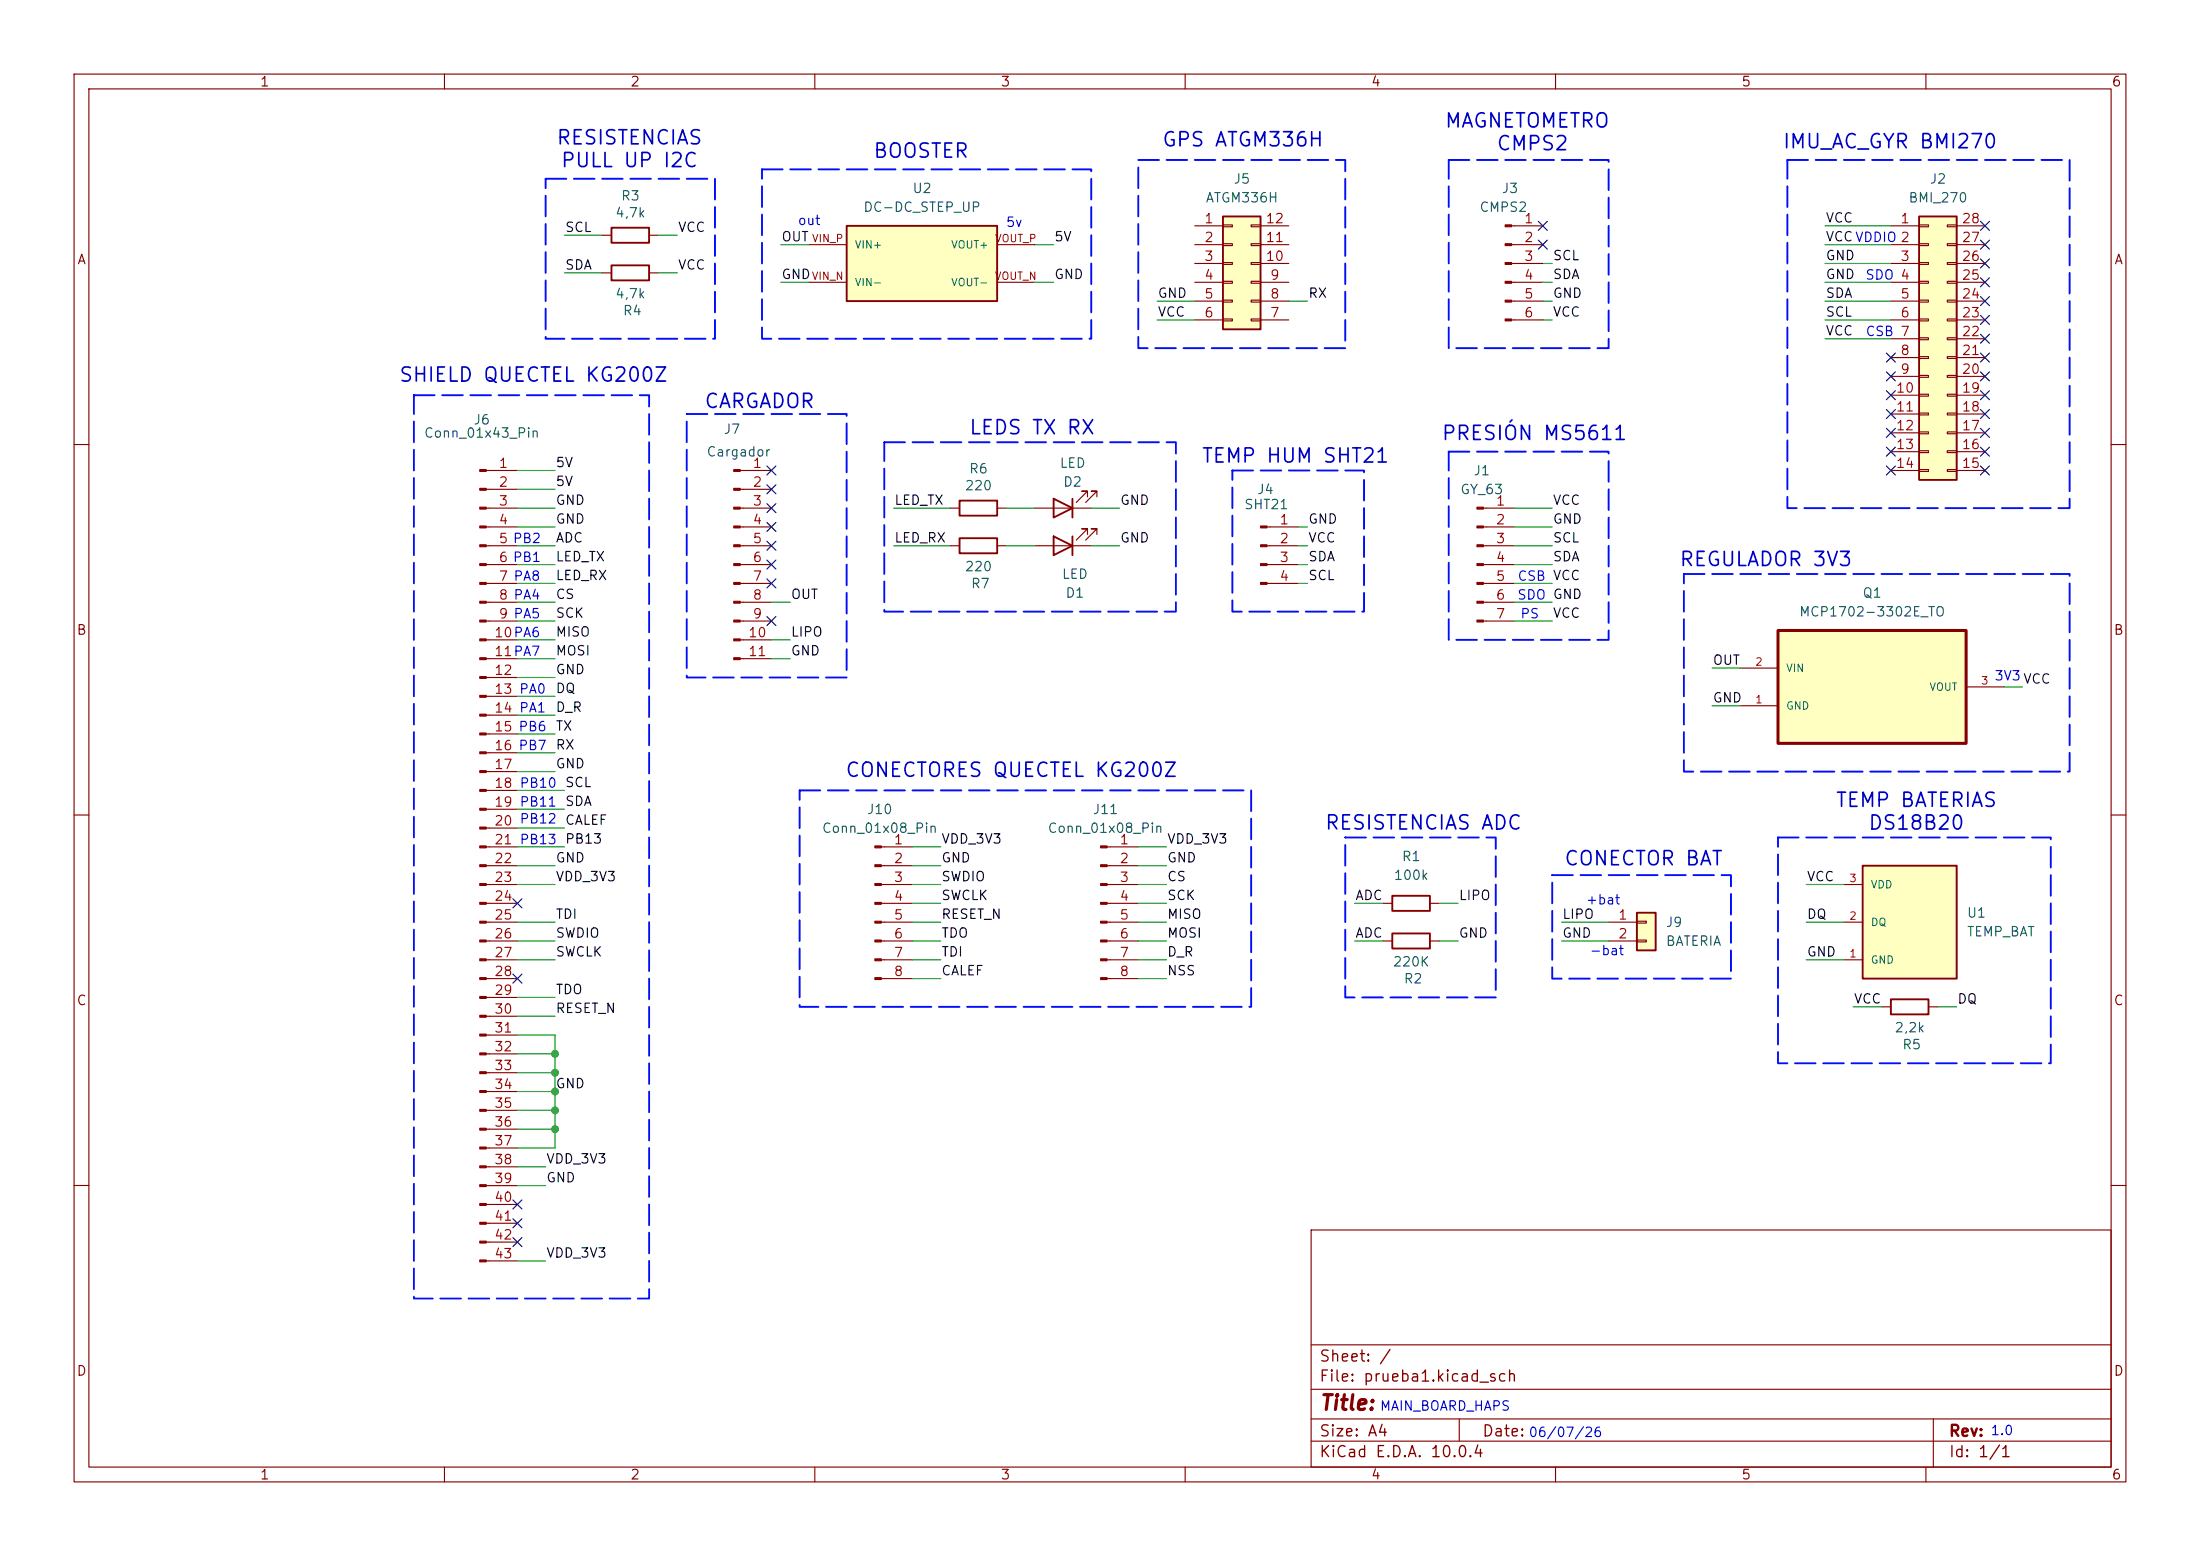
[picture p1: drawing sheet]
<svg xmlns="http://www.w3.org/2000/svg" width="297mm" height="210mm" viewBox="0 0 297 210" stroke-linecap="round" stroke-linejoin="round" font-family="sans-serif">
<g fill="none" stroke="#840000" stroke-width=".15">
<path d="M10 10h277v190h-277zM12 12h273v186h-273zM60 10v2M110 10v2M160 10v2M210 10v2M260 10v2M10 60h2M285 60h2M10 110h2M285 110h2M10 160h2"/>
<path d="M177 166h108v32h-108zM285 160h2M60 198v2M110 198v2M160 198v2M177 194.5h108M177 191.5h108M177 187.5h108M177 181.5h108M197 191.5v3M210 198v2M260 198v2"/>
<path d="M261 191.5v6.5"/>
</g>
<path d="M240 85.1h25.4v15.2h-25.4z" fill="#ffffc2"/>
<path d="M240 85.1h25.4v15.2h-25.4z" fill="none" stroke="#840000" stroke-width=".41"/>
<g fill="none" stroke="#840000" stroke-width=".15">
<path d="M65.6 63.5h4.2M65.6 66h4.2M65.6 68.6h4.2M65.6 71.1h4.2M65.6 73.7h4.2M65.6 76.2h4.2M65.6 78.7h4.2M65.6 81.3h4.2M65.6 83.8h4.2M65.6 86.4h4.2M65.6 88.9h4.2M65.6 91.4h4.2"/>
<path d="M65.6 94h4.2M65.6 96.5h4.2M65.6 99.1h4.2M234.9 95.3h5.1M234.9 90.2h5.1M265.4 92.7h5.1M65.6 101.6h4.2M65.6 104.1h4.2M65.6 106.7h4.2M65.6 109.2h4.2M65.6 111.8h4.2M65.6 114.3h4.2"/>
<path d="M65.6 116.8h4.2M65.6 119.4h4.2M65.6 121.9h4.2M65.6 124.5h4.2M65.6 127h4.2M65.6 129.5h4.2M65.6 132.1h4.2M65.6 134.6h4.2M65.6 137.2h4.2M65.6 139.7h4.2M186.7 121.9h1.3M193 121.9h1.3"/>
<path d="M65.6 142.2h4.2M65.6 144.8h4.2M65.6 147.3h4.2M65.6 149.9h4.2M65.6 152.4h4.2M65.6 154.9h4.2M65.6 157.5h4.2M65.6 160h4.2M65.6 162.6h4.2M65.6 165.1h4.2M65.6 167.6h4.2M65.6 170.2h4.2"/>
</g>
<path d="M188 120.9h5v2h-5z" fill="none" stroke="#840000" stroke-width=".25"/>
<g fill="#840000" stroke="#840000" stroke-width=".15">
<path d="M64.8 63.4h.8v.2h-.8z"/>
<path d="M64.8 65.9h.8v.3h-.8z"/>
<path d="M64.8 68.5h.8v.2h-.8z"/>
<path d="M64.8 71h.8v.2h-.8z"/>
<path d="M64.8 73.5h.8v.3h-.8z"/>
<path d="M64.8 76.1h.8v.2h-.8z"/>
<path d="M64.8 78.6h.8v.3h-.8z"/>
<path d="M64.8 81.2h.8v.2h-.8z"/>
<path d="M64.8 83.7h.8v.2h-.8z"/>
<path d="M64.8 86.2h.8v.3h-.8z"/>
<path d="M64.8 88.8h.8v.2h-.8z"/>
<path d="M64.8 91.3h.8v.3h-.8z"/>
<path d="M64.8 93.9h.8v.2h-.8z"/>
<path d="M64.8 96.4h.8v.2h-.8z"/>
<path d="M64.8 98.9h.8v.3h-.8z"/>
<path d="M64.8 101.5h.8v.2h-.8z"/>
<path d="M64.8 104h.8v.3h-.8z"/>
<path d="M64.8 106.6h.8v.2h-.8z"/>
<path d="M64.8 109.1h.8v.2h-.8z"/>
<path d="M64.8 111.6h.8v.3h-.8z"/>
<path d="M64.8 114.2h.8v.2h-.8z"/>
<path d="M64.8 116.7h.8v.3h-.8z"/>
<path d="M64.8 119.3h.8v.2h-.8z"/>
<path d="M64.8 121.8h.8v.2h-.8z"/>
<path d="M64.8 124.3h.8v.3h-.8z"/>
<path d="M64.8 126.9h.8v.2h-.8z"/>
<path d="M64.8 129.4h.8v.3h-.8z"/>
<path d="M64.8 132h.8v.2h-.8z"/>
<path d="M64.8 134.5h.8v.2h-.8z"/>
<path d="M64.8 137h.8v.3h-.8z"/>
<path d="M64.8 139.6h.8v.2h-.8z"/>
<path d="M64.8 142.1h.8v.3h-.8z"/>
<path d="M64.8 144.7h.8v.2h-.8z"/>
<path d="M64.8 147.2h.8v.2h-.8z"/>
<path d="M64.8 149.7h.8v.3h-.8z"/>
<path d="M64.8 152.3h.8v.2h-.8z"/>
<path d="M64.8 154.8h.8v.3h-.8z"/>
<path d="M64.8 157.4h.8v.2h-.8z"/>
<path d="M64.8 159.9h.8v.2h-.8z"/>
<path d="M64.8 162.4h.8v.3h-.8z"/>
<path d="M64.8 165h.8v.2h-.8z"/>
<path d="M64.8 167.5h.8v.3h-.8z"/>
<path d="M64.8 170.1h.8v.2h-.8z"/>
</g>
<path d="M165.1 29.2h5.1v15.3h-5.1z" fill="#ffffc2"/>
<path d="M165.1 29.2h5.1v15.3h-5.1z" fill="none" stroke="#840000" stroke-width=".25"/>
<g fill="none" stroke="#840000" stroke-width=".15">
<path d="M161.3 30.5h3.8M161.3 33h3.8M161.3 35.6h3.8M161.3 38.1h3.8M165.1 30.4h1.3v.2h-1.3zM165.1 32.9h1.3v.2h-1.3zM165.1 35.4h1.3v.3h-1.3zM165.1 38h1.3v.2h-1.3zM168.9 30.4h1.3v.2h-1.3zM168.9 32.9h1.3v.2h-1.3zM168.9 35.4h1.3v.3h-1.3zM168.9 38h1.3v.2h-1.3z"/>
<path d="M170.2 30.5h3.8M170.2 33h3.8M170.2 35.6h3.8M170.2 38.1h3.8M161.3 40.6h3.8M161.3 43.2h3.8M165.1 40.5h1.3v.3h-1.3zM165.1 43.1h1.3v.2h-1.3zM168.9 40.5h1.3v.3h-1.3zM168.9 43.1h1.3v.2h-1.3zM170.2 40.6h3.8M170.2 43.2h3.8"/>
<path d="M149.5 114.3h4.2M149.5 116.8h4.2M149.5 119.4h4.2M149.5 121.9h4.2M149.5 124.5h4.2M149.5 127h4.2M149.5 129.5h4.2M149.5 132.1h4.2"/>
</g>
<g fill="#840000" stroke="#840000" stroke-width=".15">
<path d="M148.6 114.2h.9v.2h-.9z"/>
<path d="M148.6 116.7h.9v.3h-.9z"/>
<path d="M148.6 119.3h.9v.2h-.9z"/>
<path d="M148.6 121.8h.9v.2h-.9z"/>
<path d="M148.6 124.3h.9v.3h-.9z"/>
<path d="M148.6 126.9h.9v.2h-.9z"/>
<path d="M148.6 129.4h.9v.3h-.9z"/>
<path d="M148.6 132h.9v.2h-.9z"/>
</g>
<path d="M259.1 29.2h5.1v35.6h-5.1z" fill="#ffffc2"/>
<path d="M82.5 35.8h5.1v2h-5.1zM82.5 30.7h5.1v2.1h-5.1zM259.1 29.2h5.1v35.6h-5.1zM129.5 67.6h5.1v2h-5.1zM129.5 72.6h5.1v2.1h-5.1zM142.2 67.3l2.6 1.3-2.6 1.3zM142.2 72.4l2.6 1.3-2.6 1.2zM144.8 67.3v2.6M144.8 72.4v2.5M255.3 134.9h5v2h-5z" fill="none" stroke="#840000" stroke-width=".25"/>
<g fill="none" stroke="#840000" stroke-width=".15">
<path d="M81.3 36.8h1.2M81.3 31.8h1.2M87.6 36.8h1.3M87.6 31.8h1.3M255.3 30.5h3.8M255.3 33h3.8M255.3 35.6h3.8M255.3 38.1h3.8M259.1 30.4h1.2v.2h-1.2zM259.1 32.9h1.2v.2h-1.2zM259.1 35.4h1.2v.3h-1.2zM259.1 38h1.2v.2h-1.2z"/>
<path d="M262.9 30.4h1.3v.2h-1.3zM262.9 32.9h1.3v.2h-1.3zM262.9 35.4h1.3v.3h-1.3zM262.9 38h1.3v.2h-1.3zM264.2 30.5h3.8M264.2 33h3.8M264.2 35.6h3.8M264.2 38.1h3.8M255.3 40.6h3.8M255.3 43.2h3.8M255.3 45.7h3.8M255.3 48.3h3.8"/>
<path d="M255.3 50.8h3.8M255.3 53.3h3.8M255.3 55.9h3.8M255.3 58.4h3.8M259.1 40.5h1.2v.3h-1.2zM259.1 43.1h1.2v.2h-1.2zM259.1 45.6h1.2v.2h-1.2zM259.1 48.1h1.2v.3h-1.2zM259.1 50.7h1.2v.2h-1.2zM259.1 53.2h1.2v.3h-1.2zM259.1 55.8h1.2v.2h-1.2zM259.1 58.3h1.2v.2h-1.2z"/>
<path d="M262.9 40.5h1.3v.3h-1.3zM262.9 43.1h1.3v.2h-1.3zM262.9 45.6h1.3v.2h-1.3zM262.9 48.1h1.3v.3h-1.3zM262.9 50.7h1.3v.2h-1.3zM262.9 53.2h1.3v.3h-1.3zM262.9 55.8h1.3v.2h-1.3zM262.9 58.3h1.3v.2h-1.3zM264.2 40.6h3.8M264.2 43.2h3.8M264.2 45.7h3.8M264.2 48.3h3.8"/>
<path d="M264.2 50.8h3.8M264.2 53.3h3.8M264.2 55.9h3.8M264.2 58.4h3.8M128.3 68.6h1.2M128.3 73.7h1.2M134.6 68.6h1.3M134.6 73.7h1.3M139.7 68.6h7.6M139.7 73.7h7.6M146.8 67.1v-.8h-.8h.8l-1.5 1.5M146.8 72.1v-.7h-.8h.8l-1.5 1.5"/>
<path d="M148.1 67.1v-.8h-.8h.8l-1.5 1.5M148.1 72.1v-.7h-.8h.8l-1.5 1.5M255.3 61h3.8M255.3 63.5h3.8M259.1 60.8h1.2v.3h-1.2zM259.1 63.4h1.2v.2h-1.2zM262.9 60.8h1.3v.3h-1.3zM262.9 63.4h1.3v.2h-1.3zM264.2 61h3.8M264.2 63.5h3.8M119 114.3h4.2M119 116.8h4.2"/>
<path d="M119 119.4h4.2M119 121.9h4.2M119 124.5h4.2M119 127h4.2M119 129.5h4.2M119 132.1h4.2M254 135.9h1.3M260.3 135.9h1.3"/>
</g>
<g fill="#840000" stroke="#840000" stroke-width=".15">
<path d="M118.1 114.2h.9v.2h-.9z"/>
<path d="M118.1 116.7h.9v.3h-.9z"/>
<path d="M118.1 119.3h.9v.2h-.9z"/>
<path d="M118.1 121.8h.9v.2h-.9z"/>
<path d="M118.1 124.3h.9v.3h-.9z"/>
<path d="M118.1 126.9h.9v.2h-.9z"/>
<path d="M118.1 129.4h.9v.3h-.9z"/>
<path d="M118.1 132h.9v.2h-.9z"/>
</g>
<path d="M251.5 116.8h12.7v15.3h-12.7z" fill="#ffffc2"/>
<path d="M251.5 116.8h12.7v15.3h-12.7z" fill="none" stroke="#840000" stroke-width=".25"/>
<path d="M248.9 119.4h2.6M248.9 129.5h2.6M248.9 124.5h2.6" fill="none" stroke="#840000" stroke-width=".15"/>
<path d="M221 123.2h2.5v5.1h-2.5z" fill="#ffffc2"/>
<path d="M188 126h5v2h-5zM221 123.2h2.5v5.1h-2.5z" fill="none" stroke="#840000" stroke-width=".25"/>
<g fill="none" stroke="#840000" stroke-width=".15">
<path d="M99.9 63.5h4.2M99.9 66h4.2M99.9 68.6h4.2M99.9 71.1h4.2M99.9 73.7h4.2M99.9 76.2h4.2M99.9 78.7h4.2M99.9 81.3h4.2M99.9 83.8h4.2M99.9 86.4h4.2M99.9 88.9h4.2M186.7 127h1.3"/>
<path d="M193 127h1.3M217.2 124.5h3.8M217.2 127h3.8M221 124.3h1.2v.3h-1.2zM221 126.9h1.2v.2h-1.2z"/>
</g>
<g fill="#840000" stroke="#840000" stroke-width=".15">
<path d="M99.1 63.4h.8v.2h-.8z"/>
<path d="M99.1 65.9h.8v.3h-.8z"/>
<path d="M99.1 68.5h.8v.2h-.8z"/>
<path d="M99.1 71h.8v.2h-.8z"/>
<path d="M99.1 73.5h.8v.3h-.8z"/>
<path d="M99.1 76.1h.8v.2h-.8z"/>
<path d="M99.1 78.6h.8v.3h-.8z"/>
<path d="M99.1 81.2h.8v.2h-.8z"/>
<path d="M99.1 83.7h.8v.2h-.8z"/>
<path d="M99.1 86.2h.8v.3h-.8z"/>
<path d="M99.1 88.8h.8v.2h-.8z"/>
</g>
<path d="M114.3 30.5h20.3v10.1h-20.3z" fill="#ffffc2"/>
<path d="M114.3 30.5h20.3v10.1h-20.3z" fill="none" stroke="#840000" stroke-width=".25"/>
<g fill="none" stroke="#840000" stroke-width=".15">
<path d="M109.2 38.1h5.1M109.2 33h5.1M134.6 38.1h5.1M134.6 33h5.1M204.1 38.1h4.2M204.1 33h4.2M204.1 30.5h4.2M204.1 35.6h4.2M204.1 40.6h4.2M204.1 43.2h4.2M171 71.1h4.3M171 73.7h4.3"/>
<path d="M171 76.2h4.3M171 78.7h4.3M200.3 68.6h4.2M200.3 71.1h4.2M200.3 73.7h4.2M200.3 76.2h4.2M200.3 78.7h4.2M200.3 81.3h4.2M200.3 83.8h4.2"/>
</g>
<g fill="#840000" stroke="#840000" stroke-width=".15">
<path d="M203.2 30.4h.9v.2h-.9z"/>
<path d="M203.2 32.9h.9v.2h-.9z"/>
<path d="M203.2 35.4h.9v.3h-.9z"/>
<path d="M203.2 38h.9v.2h-.9z"/>
<path d="M203.2 40.5h.9v.3h-.9z"/>
<path d="M203.2 43.1h.9v.2h-.9z"/>
<path d="M199.4 68.5h.9v.2h-.9z"/>
<path d="M199.4 71h.9v.2h-.9z"/>
<path d="M199.4 73.5h.9v.3h-.9z"/>
<path d="M199.4 76.1h.9v.2h-.9z"/>
<path d="M199.4 78.6h.9v.3h-.9z"/>
<path d="M199.4 81.2h.9v.2h-.9z"/>
<path d="M199.4 83.7h.9v.2h-.9z"/>
<path d="M170.2 71h.8v.2h-.8z"/>
<path d="M170.2 73.5h.8v.3h-.8z"/>
<path d="M170.2 76.1h.8v.2h-.8z"/>
<path d="M170.2 78.6h.8v.3h-.8z"/>
</g>
<g fill="none" stroke="#009600" stroke-width=".15">
<path d="M76.2 36.8h5.1M76.2 31.8h5.1M88.9 36.8h2.5M88.9 31.8h2.5M105.4 33h3.8M105.4 38.1h3.8M139.7 33h2.5M139.7 38.1h2.5M208.3 38.1h1.2M208.3 35.6h1.2M246.4 33h8.9M246.4 38.1h8.9"/>
<path d="M246.4 30.5h8.9M246.4 35.6h8.9M156.2 40.6h5.1M156.2 43.2h5.1M174 40.6h2.5M208.3 40.6h1.2M208.3 43.2h1.2M246.4 40.6h8.9M246.4 43.2h8.9M246.4 45.7h8.9M69.8 66h5.1M69.8 63.5h5.1"/>
<path d="M69.8 73.7h5.1M69.8 71.1h5.1M69.8 68.6h5.1M69.8 78.7h5.1M69.8 76.2h5.1M120.6 73.7h7.7M120.6 68.6h7.7M135.9 73.7h3.8M135.9 68.6h3.8M147.3 73.7h3.8M147.3 68.6h3.8M175.3 73.7h1.2"/>
<path d="M175.3 71.1h1.2M175.3 78.7h1.2M175.3 76.2h1.2M204.5 73.7h5M204.5 71.1h5M204.5 68.6h5M204.5 78.7h5M204.5 76.2h5M69.8 99.1h5.1M69.8 96.5h5.1M69.8 86.4h5.1M69.8 81.3h5.1"/>
<path d="M69.8 88.9h5.1M69.8 91.4h5.1M69.8 83.8h5.1M69.8 94h5.1M104.1 86.4h2.6M104.1 81.3h2.6M104.1 88.9h2.6M204.5 81.3h5M204.5 83.8h5M231.1 95.3h3.8M231.1 90.2h3.8M270.5 92.7h2.5"/>
<path d="M69.8 104.1h5.1M69.8 106.7h6.4M69.8 119.4h5.1M69.8 116.8h5.1M69.8 114.3h6.4M69.8 109.2h6.4M69.8 111.8h6.4M69.8 101.6h5.1M123.2 119.4h3.8M123.2 116.8h3.8M123.2 114.3h3.8M153.7 119.4h3.8"/>
<path d="M153.7 116.8h3.8M153.7 114.3h3.8M243.8 119.4h5.1M69.8 134.6h5.1M69.8 129.5h5.1M69.8 139.7h5.1v15.2h-5.1M69.8 127h5.1M69.8 124.5h5.1M69.8 137.2h5.1M123.2 129.5h3.8M123.2 127h3.8M123.2 124.5h3.8"/>
<path d="M123.2 121.9h3.8M123.2 132.1h3.8M153.7 129.5h3.8M153.7 127h3.8M153.7 124.5h3.8M153.7 121.9h3.8M153.7 132.1h3.8M182.9 127h3.8M182.9 121.9h3.8M194.3 127h2.5M194.3 121.9h2.5M210.8 127h6.4"/>
<path d="M210.8 124.5h6.4M243.8 129.5h5.1M243.8 124.5h5.1M250.2 135.9h3.8M261.6 135.9h2.6M69.8 152.4h5.1M69.8 149.9h5.1M69.8 157.5h3.9M69.8 144.8h5.1M69.8 142.2h5.1M69.8 147.3h5.1M69.8 160h3.9"/>
<path d="M69.8 170.2h3.9"/>
</g>
<g fill="none" stroke="#000084" stroke-width=".15">
<path d="M207.7 32.4l1.2 1.2M207.7 29.9l1.2 1.2M208.9 32.4l-1.2 1.2M208.9 29.9l-1.2 1.2M267.4 32.4l1.2 1.2M267.4 29.9l1.2 1.2M267.4 35l1.2 1.2M267.4 37.5l1.2 1.2M268.6 32.4l-1.2 1.2M268.6 29.9l-1.2 1.2M268.6 35l-1.2 1.2M268.6 37.5l-1.2 1.2"/>
<path d="M254.7 47.7l1.2 1.2M254.7 50.2l1.2 1.2M254.7 52.7l1.2 1.2M254.7 57.8l1.2 1.2M254.7 55.3l1.2 1.2M255.9 47.7l-1.2 1.2M255.9 52.7l-1.2 1.2M255.9 55.3l-1.2 1.2M255.9 57.8l-1.2 1.2M255.9 50.2l-1.2 1.2M267.4 47.7l1.2 1.2M267.4 40l1.2 1.2"/>
<path d="M267.4 42.6l1.2 1.2M267.4 45.1l1.2 1.2M267.4 55.3l1.2 1.2M267.4 52.7l1.2 1.2M267.4 50.2l1.2 1.2M267.4 57.8l1.2 1.2M268.6 47.7l-1.2 1.2M268.6 40l-1.2 1.2M268.6 42.6l-1.2 1.2M268.6 45.1l-1.2 1.2M268.6 55.3l-1.2 1.2M268.6 52.7l-1.2 1.2"/>
<path d="M268.6 50.2l-1.2 1.2M268.6 57.8l-1.2 1.2M103.5 70.5l1.2 1.2M103.5 62.9l1.2 1.2M103.5 65.4l1.2 1.2M103.5 68l1.2 1.2M103.5 73.1l1.2 1.2M103.5 75.6l1.2 1.2M103.5 78.1l1.2 1.2M104.7 70.5l-1.2 1.2M104.7 62.9l-1.2 1.2M104.7 65.4l-1.2 1.2"/>
<path d="M104.7 68l-1.2 1.2M104.7 73.1l-1.2 1.2M104.7 75.6l-1.2 1.2M104.7 78.1l-1.2 1.2M254.7 62.9l1.2 1.2M254.7 60.4l1.2 1.2M255.9 60.4l-1.2 1.2M255.9 62.9l-1.2 1.2M267.4 62.9l1.2 1.2M267.4 60.4l1.2 1.2M268.6 62.9l-1.2 1.2M268.6 60.4l-1.2 1.2"/>
<path d="M103.5 83.2l1.2 1.2M104.7 83.2l-1.2 1.2M69.2 121.3l1.3 1.2M69.2 131.5l1.3 1.2M70.5 121.3l-1.3 1.2M70.5 131.5l-1.3 1.2M69.2 162l1.3 1.2M69.2 167l1.3 1.2M69.2 164.5l1.3 1.2M70.5 162l-1.3 1.2M70.5 167l-1.3 1.2M70.5 164.5l-1.3 1.2"/>
</g>
<g fill="none" stroke="#000dff" stroke-width=".25" stroke-dasharray="2.8 1">
<path d="M73.7 24.1h22.8v21.6h-22.8zM102.9 22.9h44.4v22.8h-44.4zM153.7 21.6h27.9v25.4h-27.9zM195.6 21.6h21.6v25.4h-21.6zM241.3 21.6h38.1v47h-38.1zM55.9 53.3h31.7v122h-31.7zM92.7 55.9h21.6v35.5h-21.6zM119.4 59.7h39.3v22.9h-39.3zM166.4 63.5h17.7v19.1h-17.7zM195.6 61h21.6v25.4h-21.6zM227.3 77.5h52.1v26.6h-52.1zM107.9 106.7h61v29.2h-61z"/>
<path d="M181.6 113h20.3v21.6h-20.3zM209.5 118.1h24.2v14h-24.2zM240 113h36.9v30.5h-36.9z"/>
</g>
<g fill="#009600" stroke="#009600" stroke-width=".14">
<circle cx="74.9" cy="152.4" r=".46"/>
<circle cx="74.9" cy="144.8" r=".46"/>
<circle cx="74.9" cy="142.2" r=".46"/>
<circle cx="74.9" cy="147.3" r=".46"/>
<circle cx="74.9" cy="149.9" r=".46"/>
</g>
<text font-size="2" fill="#840000" x="178" y="190.8">Title:</text>
<g font-size="1.9" fill="#0000c2">
<text x="194.9" y="17.7">MAGNETOMETRO</text>
<text x="75" y="20">RESISTENCIAS</text>
<text x="75.6" y="23.1">PULL UP I2C</text>
<text x="117.8" y="21.8">BOOSTER</text>
<text x="156.8" y="20.3">GPS ATGM336H</text>
<text x="201.9" y="20.8">CMPS2</text>
<text x="240.6" y="20.5">IMU_AC_GYR BMI270</text>
<text x="53.7" y="52">SHIELD QUECTEL KG200Z</text>
<text x="95" y="55.6">CARGADOR</text>
<text x="130.7" y="59.1">LEDS TX RX</text>
<text x="194.5" y="59.9">PRESIÓN MS5611</text>
<text x="162.1" y="62.9">TEMP HUM SHT21</text>
<text x="226.6" y="76.9">REGULADOR 3V3</text>
<text x="114" y="105.3">CONECTORES QUECTEL KG200Z</text>
<text x="178.7" y="112.5">RESISTENCIAS ADC</text>
<text x="247.7" y="109.4">TEMP BATERIAS</text>
<text x="252.1" y="112.5">DS18B20</text>
<text x="211" y="117.3">CONECTOR BAT</text>
</g>
<g font-size="1.5" fill="#840000">
<text x="178" y="184.2">Sheet: /</text>
<text x="178" y="186.9">File: prueba1.kicad_sch</text>
<text x="178" y="197.1">KiCad E.D.A. 10.0.4</text>
<text x="178" y="194.3">Size: A4</text>
<text x="200" y="194.3">Date:</text>
<text x="263" y="194.3">Rev:</text>
<text x="263" y="197.1">Id: 1/1</text>
</g>
<g font-size="1.3" fill="#840000">
<text x="35" y="12">1</text>
<text x="85" y="12">2</text>
<text x="135" y="12">3</text>
<text x="185" y="12">4</text>
<text x="235" y="12">5</text>
<text x="285" y="12">6</text>
<text x="10.3" y="36">A</text>
<text x="285.3" y="36">A</text>
<text x="10.3" y="86">B</text>
<text x="285.3" y="86">B</text>
<text x="10.3" y="136">C</text>
<text x="285.3" y="136">C</text>
<text x="10.3" y="186">D</text>
<text x="285.3" y="186">D</text>
<text x="35" y="200">1</text>
<text x="85" y="200">2</text>
<text x="135" y="200">3</text>
<text x="185" y="200">4</text>
<text x="235" y="200">5</text>
<text x="285" y="200">6</text>
</g>
<g font-size="1.3" fill="#006464">
<text x="83" y="29.7">4,7k</text>
<text x="83.7" y="27.4">R3</text>
<text x="116.5" y="28.9">DC-DC_STEP_UP</text>
<text x="123.1" y="26.4">U2</text>
<text x="162.7" y="27.6">ATGM336H</text>
<text x="166.4" y="25.1">J5</text>
<text x="199.6" y="28.9">CMPS2</text>
<text x="202.6" y="26.4">J3</text>
<text x="257.6" y="27.6">BMI_270</text>
<text x="260.4" y="25.1">J2</text>
<text x="83" y="40.6">4,7k</text>
<text x="84" y="42.9">R4</text>
<text x="57.2" y="59.4">Conn_01x43_Pin</text>
<text x="63.8" y="57.6">J6</text>
<text x="97.6" y="58.9">J7</text>
<text x="95.3" y="61.9">Cargador</text>
<text x="130.7" y="64.2">R6</text>
<text x="143" y="63.5">LED</text>
<text x="143.4" y="66">D2</text>
<text x="198.8" y="64.5">J1</text>
<text x="130.2" y="66.5">220</text>
<text x="167.9" y="69">SHT21</text>
<text x="169.6" y="67">J4</text>
<text x="197.1" y="67">GY_63</text>
<text x="130.2" y="77.4">220</text>
<text x="131" y="79.7">R7</text>
<text x="143.3" y="78.4">LED</text>
<text x="143.8" y="81">D1</text>
<text x="242.8" y="83.5">MCP1702-3302E_TO</text>
<text x="251.4" y="81">Q1</text>
<text x="110.9" y="112.7">Conn_01x08_Pin</text>
<text x="117" y="110.2">J10</text>
<text x="141.4" y="112.7">Conn_01x08_Pin</text>
<text x="147.4" y="110.2">J11</text>
<text x="188.1" y="119.1">100k</text>
<text x="189.2" y="116.5">R1</text>
<text x="224.8" y="125.4">J9</text>
<text x="265.4" y="124.2">U1</text>
<text x="187.9" y="130.8">220K</text>
<text x="224.8" y="128">BATERIA</text>
<text x="265.4" y="126.7">TEMP_BAT</text>
<text x="189.4" y="133.1">R2</text>
<text x="255.7" y="139.7">2,2k</text>
<text x="256.7" y="141.9">R5</text>
</g>
<g font-size="1.3" fill="#0f0f0f">
<text x="76.2" y="31.6">SCL</text>
<text x="91.4" y="31.6">VCC</text>
<text x="105.4" y="32.9">OUT</text>
<text x="142.2" y="32.9">5V</text>
<text x="209.5" y="35.4">SCL</text>
<text x="246.4" y="32.9">VCCVDDIO 2</text>
<text x="246.4" y="35.4">GND</text>
<text x="246.4" y="30.4">VCC</text>
<text x="76.2" y="36.7">SDA</text>
<text x="91.4" y="36.7">VCC</text>
<text x="105.4" y="38">GND</text>
<text x="142.2" y="38">GND</text>
<text x="156.2" y="40.5">GND</text>
<text x="176.5" y="40.5">RX</text>
<text x="209.5" y="40.5">GND</text>
<text x="209.5" y="38">SDA</text>
<text x="246.4" y="40.5">SDA</text>
<text x="246.4" y="38">GND</text>
<text x="156.2" y="43.1">VCC</text>
<text x="209.5" y="43.1">VCC</text>
<text x="246.4" y="45.6">VCC</text>
<text x="246.4" y="43.1">SCL</text>
<text x="74.9" y="65.9">5V</text>
<text x="74.9" y="63.4">5V</text>
<text x="74.9" y="71">GND</text>
<text x="74.9" y="68.5">GND</text>
<text x="120.6" y="68.5">LED_TX</text>
<text x="151.1" y="68.5">GND</text>
<text x="176.5" y="71">GND</text>
<text x="209.5" y="68.5">VCC</text>
<text x="209.5" y="71">GND</text>
<text x="74.9" y="76.1">LED_TX</text>
<text x="74.9" y="73.5">ADC</text>
<text x="120.6" y="73.5">LED_RX</text>
<text x="151.1" y="73.5">GND</text>
<text x="176.5" y="76.1">SDA</text>
<text x="176.5" y="73.5">VCC</text>
<text x="209.5" y="76.1">SDA</text>
<text x="209.5" y="73.5">SCL</text>
<text x="74.9" y="81.2">CS</text>
<text x="74.9" y="78.6">LED_RX</text>
<text x="74.9" y="83.7">SCK</text>
<text x="106.7" y="81.2">OUT</text>
<text x="176.5" y="78.6">SCL</text>
<text x="209.5" y="83.7">VCC</text>
<text x="74.9" y="86.2">MISO</text>
<text x="74.9" y="88.8">MOSI</text>
<text x="106.7" y="88.8">GND</text>
<text x="106.7" y="86.2">LIPO</text>
<text x="74.9" y="91.3">GND</text>
<text x="74.9" y="93.9">DQ</text>
<text x="231.1" y="95.1">GND</text>
<text x="231.1" y="90">OUT</text>
<text x="273" y="92.6">VCC</text>
<text x="74.9" y="96.4">D_R</text>
<text x="74.9" y="98.9">TX</text>
<text x="74.9" y="101.5">RX</text>
<text x="74.9" y="104">GND</text>
<text x="76.2" y="106.6">SCL</text>
<text x="76.2" y="111.6">CALEF</text>
<text x="76.2" y="109.1">SDA</text>
<text x="74.9" y="119.3">VDD_3V3</text>
<text x="74.9" y="116.7">GND</text>
<text x="76.2" y="114.2">PB13</text>
<text x="127" y="114.2">VDD_3V3</text>
<text x="127" y="119.3">SWDIO</text>
<text x="127" y="116.7">GND</text>
<text x="157.5" y="114.2">VDD_3V3</text>
<text x="157.5" y="116.7">GND</text>
<text x="157.5" y="119.3">CS</text>
<text x="243.8" y="119.3">VCC</text>
<text x="74.9" y="124.3">TDI</text>
<text x="127" y="124.3">RESET_N</text>
<text x="127" y="121.8">SWCLK</text>
<text x="157.5" y="124.3">MISO</text>
<text x="157.5" y="121.8">SCK</text>
<text x="182.9" y="121.8">ADC</text>
<text x="196.8" y="121.8">LIPO</text>
<text x="210.8" y="124.3">LIPO</text>
<text x="243.8" y="124.3">DQ</text>
<text x="74.9" y="126.9">SWDIO</text>
<text x="74.9" y="129.4">SWCLK</text>
<text x="127" y="126.9">TDO</text>
<text x="127" y="132">CALEF</text>
<text x="127" y="129.4">TDI</text>
<text x="157.5" y="129.4">D_R</text>
<text x="157.5" y="132">NSS</text>
<text x="157.5" y="126.9">MOSI</text>
<text x="182.9" y="126.9">ADC</text>
<text x="196.8" y="126.9">GND</text>
<text x="210.8" y="126.9">GND</text>
<text x="243.8" y="129.4">GND</text>
<text x="74.9" y="137">RESET_N</text>
<text x="74.9" y="134.5">TDO</text>
<text x="250.2" y="135.8">VCC</text>
<text x="264.2" y="135.8">DQ</text>
<text x="74.9" y="147.2">GND</text>
<text x="73.7" y="159.9">GND</text>
<text x="73.7" y="157.4">VDD_3V3</text>
<text x="73.7" y="170.1">VDD_3V3</text>
</g>
<g font-size="1.3" fill="#0000c2">
<text x="107.6" y="30.7">out</text>
<text x="135.7" y="30.9">5v</text>
<text x="251.7" y="38.1">SDO 4</text>
<text x="251.8" y="45.7">CSB 7</text>
<text x="204.7" y="81.2">SDO GND</text>
<text x="204.8" y="78.7">CSB VCC</text>
<text x="205.2" y="83.8">PS</text>
<text x="269.2" y="92.2">3V3</text>
<text x="214" y="122.4">+bat</text>
<text x="214.5" y="129.2">-bat</text>
<text x="186.2" y="190.7">MAIN_BOARD_HAPS</text>
<text x="206.3" y="194.3">06/07/26</text>
<text x="268.6" y="194">1.0</text>
</g>
<g font-size="1.3" fill="#a90000">
<text x="162.5" y="30.5">1</text>
<text x="162.5" y="33">2</text>
<text x="162.5" y="35.5">3</text>
<text x="170.8" y="35.5">10</text>
<text x="170.8" y="33">11</text>
<text x="170.8" y="30.5">12</text>
<text x="205.7" y="30.5">1</text>
<text x="205.7" y="33">2</text>
<text x="205.7" y="35.5">3</text>
<text x="256.5" y="30.5">1</text>
<text x="256.5" y="35.5">3</text>
<text x="264.8" y="35.5">26</text>
<text x="264.8" y="33">27</text>
<text x="264.8" y="30.5">28</text>
<text x="162.5" y="38.1">4</text>
<text x="162.5" y="40.6">5</text>
<text x="171.4" y="40.6">8</text>
<text x="171.4" y="38.1">9</text>
<text x="205.7" y="38.1">4</text>
<text x="205.7" y="40.6">5</text>
<text x="256.5" y="40.6">5</text>
<text x="264.8" y="40.6">24</text>
<text x="264.8" y="38.1">25</text>
<text x="162.5" y="43.2">6</text>
<text x="171.4" y="43.2">7</text>
<text x="205.7" y="43.2">6</text>
<text x="256.5" y="43.2">6</text>
<text x="264.8" y="45.7">22</text>
<text x="264.8" y="43.2">23</text>
<text x="255.9" y="53.3">10</text>
<text x="256.5" y="48.2">8</text>
<text x="256.5" y="50.8">9</text>
<text x="264.8" y="53.3">19</text>
<text x="264.8" y="50.8">20</text>
<text x="264.8" y="48.2">21</text>
<text x="255.9" y="55.9">11</text>
<text x="255.9" y="58.4">12</text>
<text x="264.8" y="58.4">17</text>
<text x="264.8" y="55.9">18</text>
<text x="67.2" y="63.5">1</text>
<text x="101.5" y="63.5">1</text>
<text x="255.9" y="60.9">13</text>
<text x="255.9" y="63.5">14</text>
<text x="264.8" y="63.5">15</text>
<text x="264.8" y="60.9">16</text>
<text x="67.2" y="66">2</text>
<text x="67.2" y="68.6">3</text>
<text x="67.2" y="71.1">4</text>
<text x="101.5" y="66">2</text>
<text x="101.5" y="68.6">3</text>
<text x="101.5" y="71.1">4</text>
<text x="172.6" y="71.1">1</text>
<text x="201.9" y="68.6">1</text>
<text x="201.9" y="71.1">2</text>
<text x="67.2" y="73.6">5 PB2</text>
<text x="67.2" y="76.2">6 PB1</text>
<text x="101.5" y="73.6">5</text>
<text x="101.5" y="76.2">6</text>
<text x="172.6" y="73.6">2</text>
<text x="172.6" y="76.2">3</text>
<text x="201.9" y="73.6">3</text>
<text x="201.9" y="76.2">4</text>
<text x="67.2" y="78.7">7 PA8</text>
<text x="67.2" y="81.3">8 PA4</text>
<text x="67.2" y="83.8">9 PA5</text>
<text x="101.5" y="78.7">7</text>
<text x="101.5" y="81.3">8</text>
<text x="101.5" y="83.8">9</text>
<text x="172.6" y="78.7">4</text>
<text x="201.9" y="78.7">5</text>
<text x="201.9" y="81.3">6</text>
<text x="201.9" y="83.8">7</text>
<text x="66.6" y="86.3">10PA6</text>
<text x="66.6" y="88.9">11PA7</text>
<text x="100.9" y="86.3">10</text>
<text x="100.9" y="88.9">11</text>
<text x="66.6" y="91.4">12</text>
<text x="66.6" y="94">13 PA0</text>
<text x="66.6" y="96.5">14 PA1</text>
<text x="66.6" y="99">15 PB6</text>
<text x="66.6" y="101.6">16 PB7</text>
<text x="66.6" y="104.1">17</text>
<text x="66.6" y="106.7">18 PB10</text>
<text x="66.6" y="109.2">19 PB11</text>
<text x="66.6" y="111.7">20 PB12</text>
<text x="66.6" y="114.3">21 PB13</text>
<text x="66.6" y="116.8">22</text>
<text x="66.6" y="119.4">23</text>
<text x="120.6" y="114.3">1</text>
<text x="120.6" y="116.8">2</text>
<text x="120.6" y="119.4">3</text>
<text x="151.1" y="114.3">1</text>
<text x="151.1" y="116.8">2</text>
<text x="151.1" y="119.4">3</text>
<text x="66.6" y="121.9">24</text>
<text x="66.6" y="124.4">25</text>
<text x="120.6" y="121.9">4</text>
<text x="120.6" y="124.4">5</text>
<text x="151.1" y="121.9">4</text>
<text x="151.1" y="124.4">5</text>
<text x="218.4" y="124.4">1</text>
<text x="66.6" y="127">26</text>
<text x="66.6" y="129.5">27</text>
<text x="120.6" y="127">6</text>
<text x="120.6" y="129.5">7</text>
<text x="151.1" y="127">6</text>
<text x="151.1" y="129.5">7</text>
<text x="218.4" y="127">2</text>
<text x="66.6" y="132.1">28</text>
<text x="66.6" y="134.6">29</text>
<text x="66.6" y="137.1">30</text>
<text x="120.6" y="132.1">8</text>
<text x="151.1" y="132.1">8</text>
<text x="66.6" y="139.7">31</text>
<text x="66.6" y="142.2">32</text>
<text x="66.6" y="144.8">33</text>
<text x="66.6" y="147.3">34</text>
<text x="66.6" y="149.8">35</text>
<text x="66.6" y="152.4">36</text>
<text x="66.6" y="154.9">37</text>
<text x="66.6" y="157.5">38</text>
<text x="66.6" y="160">39</text>
<text x="66.6" y="162.5">40</text>
<text x="66.6" y="165.1">41</text>
<text x="66.6" y="167.6">42</text>
<text x="66.6" y="170.2">43</text>
</g>
<g font-size="1" fill="#a90000">
<text x="109.5" y="32.9">VIN_P</text>
<text x="134.3" y="32.9">VOUT_P</text>
<text x="109.5" y="38">VIN_N</text>
<text x="134.2" y="38">VOUT_N</text>
<text x="236.9" y="95.2">1</text>
<text x="236.9" y="90.1">2</text>
<text x="267.4" y="92.6">3</text>
<text x="249.6" y="119.3">3</text>
<text x="249.6" y="124.4">2</text>
<text x="249.6" y="129.5">1</text>
</g>
<g font-size="1" fill="#006464">
<text x="115.3" y="33.8">VIN+</text>
<text x="128.3" y="33.8">VOUT+</text>
<text x="115.3" y="38.9">VIN-</text>
<text x="128.3" y="38.9">VOUT-</text>
<text x="241" y="90.9">VIN</text>
<text x="260.4" y="93.5">VOUT</text>
<text x="241" y="96">GND</text>
<text x="252.5" y="125.2">DQ</text>
<text x="252.5" y="120.2">VDD</text>
<text x="252.5" y="130.3">GND</text>
</g>
</svg>
